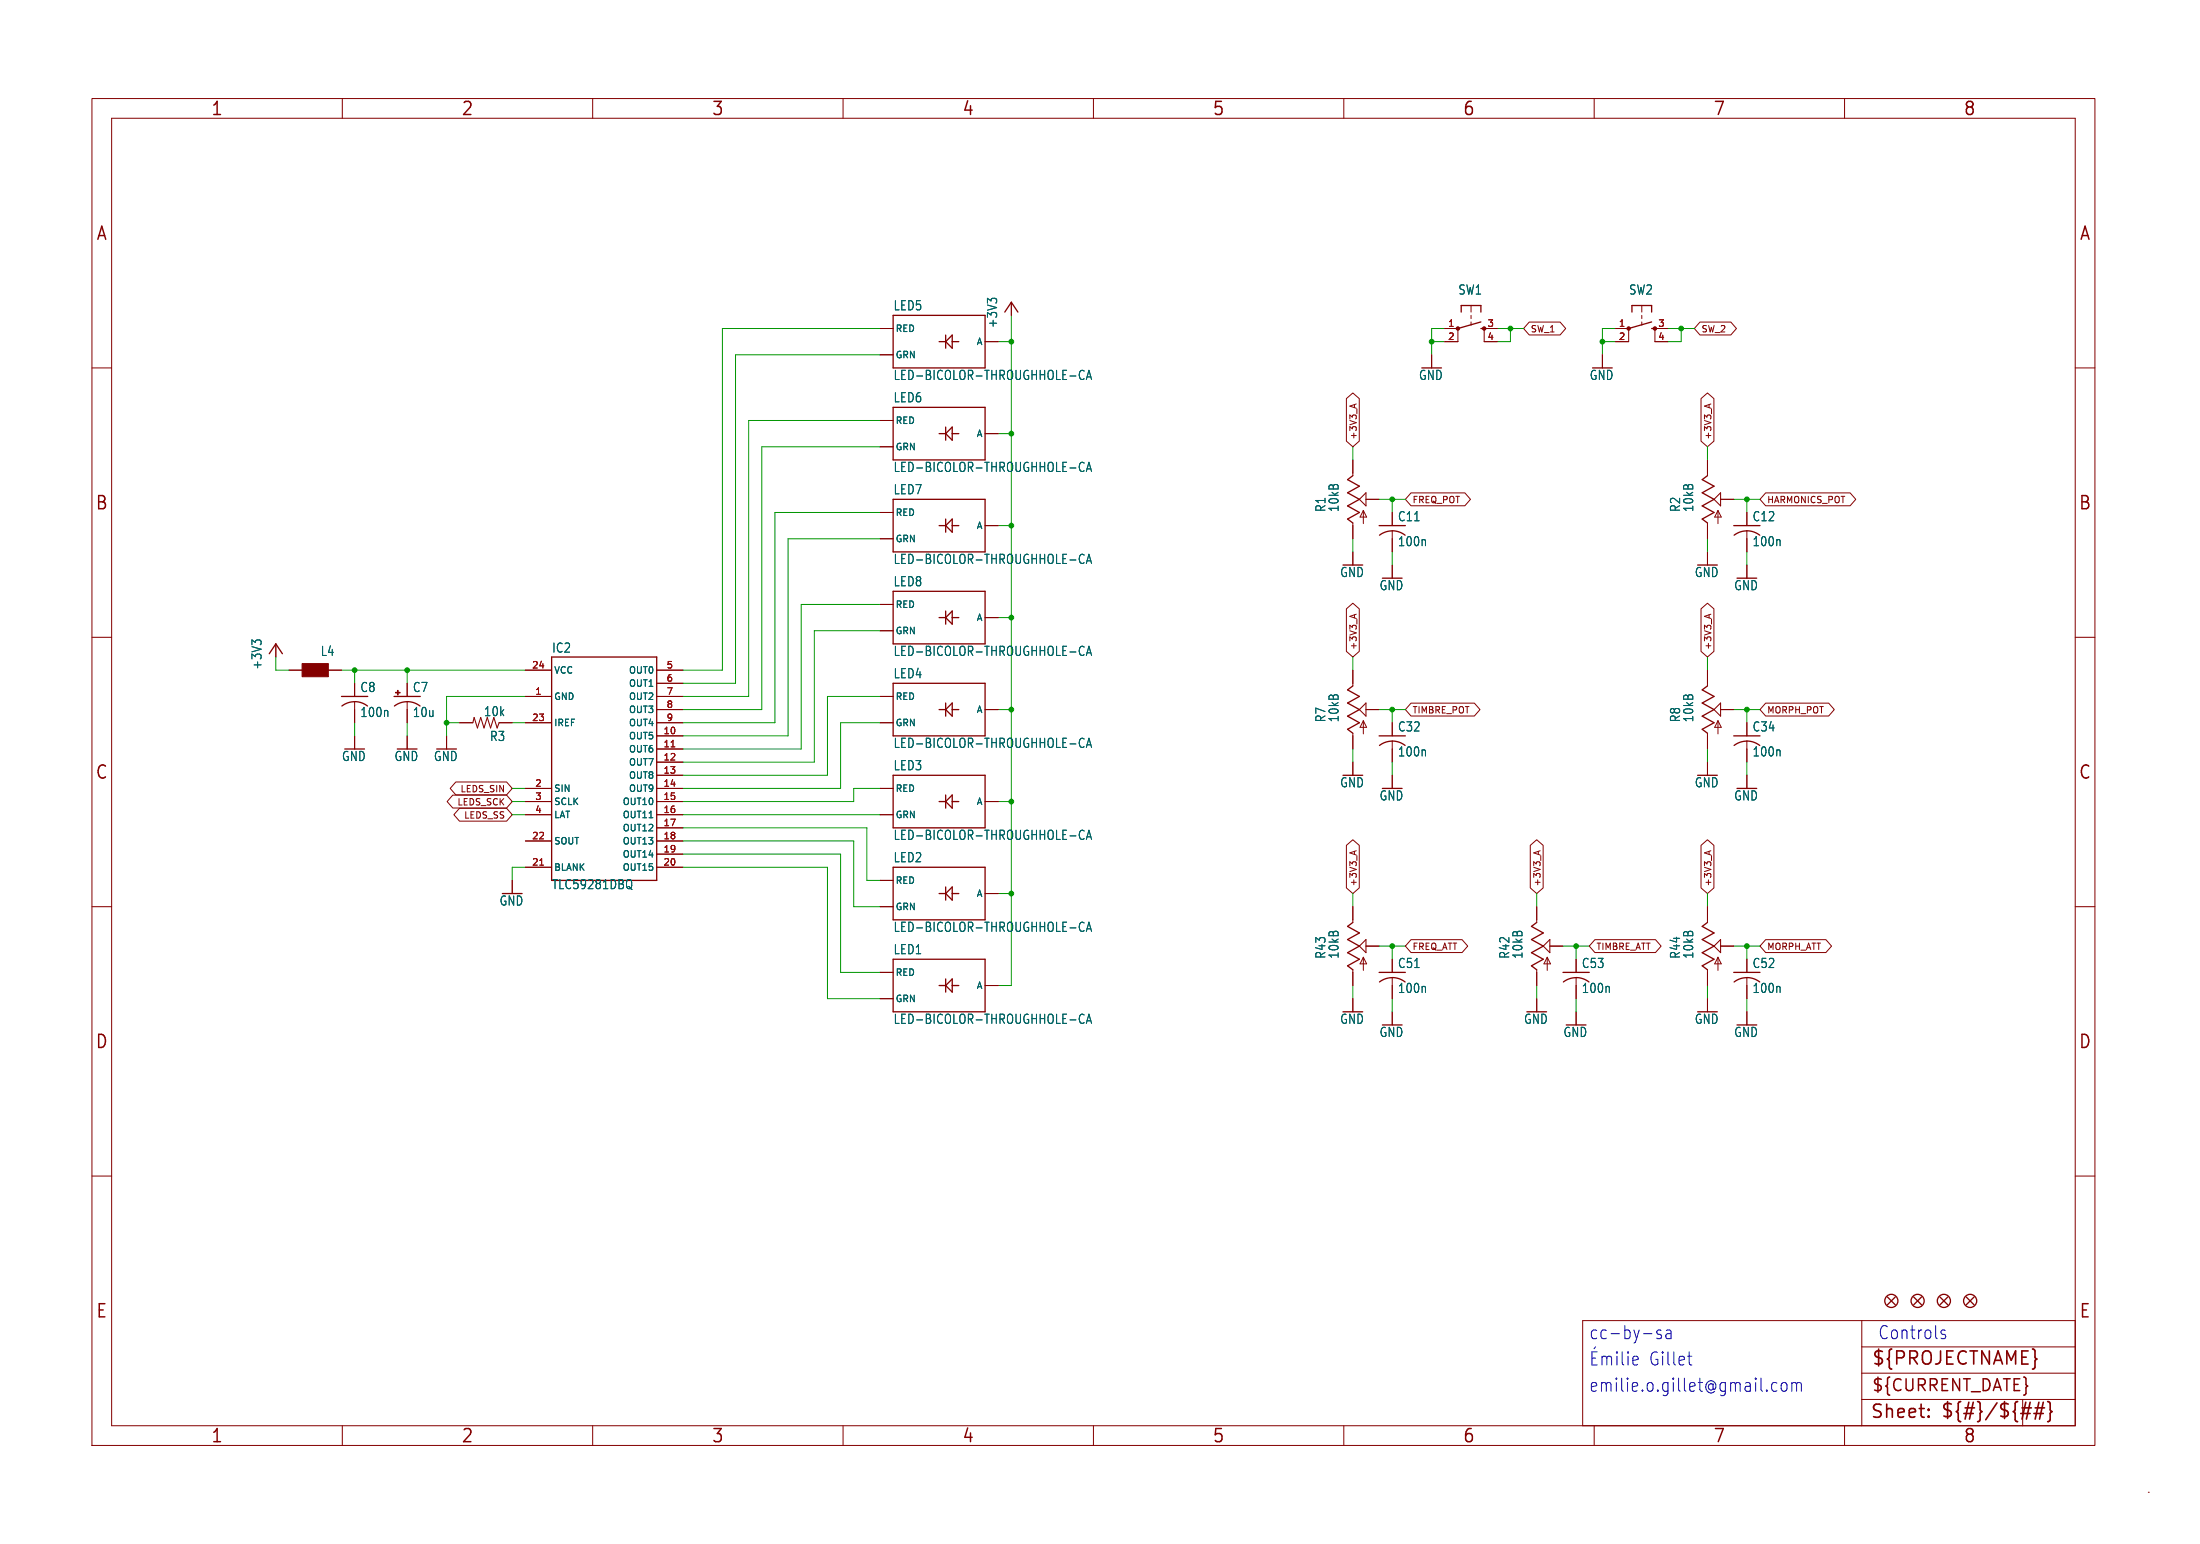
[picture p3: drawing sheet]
<svg xmlns="http://www.w3.org/2000/svg" width="425mm" height="298mm" viewBox="0 0 425 298" stroke-linecap="round" stroke-linejoin="round" font-family="sans-serif">
<g fill="none" stroke="#840000" stroke-width=".19">
<path d="M17.8 19.1h387.3v260.3h-387.3zM66.2 19.1v3.8M114.6 19.1v3.8M163 19.1v3.8M211.5 19.1v3.8M259.9 19.1v3.8M308.3 19.1v3.8M356.7 19.1v3.8M21.6 22.9h379.7v252.7h-379.7zM195.6 58.4v2.6M284.5 59.1v1.2M317.5 59.1v1.2"/>
<path d="M17.8 71.1h3.8M170.2 63.5h2.5M170.2 68.6h2.5M190.5 66h2.5M260.4 77l1.2-1 1.3 1v8.3l-1.3 1.1-1.2-1.1zM262.3 78.1l-1.3 .4M276.9 68.6v2.5M279.4 63.5h2.5v2.5h-2.5M284.5 61v.6M284.5 62.2v.7M289.6 63.5h-2.6v2.5h2.6M295.7 62.3h6l1.1 1.2-1.1 1.2h-6l-1.1-1.2z"/>
<path d="M309.9 68.6v2.5M312.4 63.5h2.6v2.5h-2.6M317.5 61v.6M317.5 62.2v.7M322.6 63.5h-2.6v2.5h2.6M328.7 62.3h6l1.1 1.2-1.1 1.2h-6l-1-1.2zM329 77l1.2-1 1.2 1v8.3l-1.2 1.1-1.2-1.1zM330.9 78.1l-1.3 .4M401.3 71.1h3.8M170.2 99.1h2.5M170.2 86.4h2.5M170.2 81.3h2.5"/>
<path d="M190.5 83.8h2.5M261.6 88.9v3M263.7 98.7l.6 1.2h-1.3zM263.7 98.7v2.5M264.2 96.5h2.5M269.2 99.1v2.5M272.9 95.3h10.4l1.1 1.2-1.1 1.3h-10.4l-1.1-1.3zM330.2 88.9v3M332.2 98.7v2.5M332.2 98.7l.7 1.2h-1.3zM332.7 96.5h2.6M337.8 99.1v2.5"/>
<path d="M341.4 95.3h16.4l1.1 1.2-1.1 1.3h-16.4l-1-1.3zM170.2 116.8h2.5M170.2 104.1h2.5M190.5 119.4h2.5M190.5 101.6h2.5M260.4 117.7l1.2-1.1 1.3 1.1v8.2l-1.3 1.1-1.2-1.1zM261.6 101.1v3M261.6 106.7v2.5M262.3 118.7l-1.3 .4M269.2 102.6v4.1M269.2 109.2v2.6M329 117.7l1.2-1.1 1.2 1.1v8.2l-1.2 1.1-1.2-1.1z"/>
<path d="M330.2 101.1v3M330.2 106.7v2.5M330.9 118.7l-1.3 .4M337.8 102.6v4.1M337.8 109.2v2.6M17.8 123.2h3.8M53.3 124.5v2.5M55.9 129.5h2.5M63.5 129.5h2.5M68.6 132.1v2.5M68.6 135.6v4.1M78.7 132.1v2.5"/>
<path d="M78.7 135.6v4.1M88.9 139.7h2.5M96.5 139.7h2.6M101.6 139.7h5.1M101.6 134.6h5.1M101.6 129.5h5.1M127 137.2h5.1M127 139.7h5.1M127 134.6h5.1M127 129.5h5.1M127 132.1h5.1M170.2 139.7h2.5"/>
<path d="M170.2 134.6h2.5M170.2 121.9h2.5M190.5 137.2h2.5M261.6 129.5v3.1M263.7 139.3l.6 1.3h-1.3zM263.7 139.3v2.6M264.2 137.2h2.5M269.2 139.7v2.5M272.9 135.9h12.2l1.1 1.3-1.1 1.2h-12.2l-1.1-1.2zM330.2 129.5v3.1M332.2 139.3v2.6M332.2 139.3l.7 1.3h-1.3z"/>
<path d="M332.7 137.2h2.6M337.8 139.7v2.5M341.4 135.9h12.2l1.1 1.3-1.1 1.2h-12.2l-1-1.2zM401.3 123.2h3.8M68.6 142.2v2.6M78.7 142.2v2.6M86.4 142.2v2.6M87.6 153.7h10.4l1.1 1.2-1.1 1.3h-10.4l-1.1-1.3zM88.1 151.2h9.9l1.1 1.2-1.1 1.2h-9.9l-1-1.2zM88.9 156.2h9.1l1.1 1.3-1.1 1.2h-9.1l-1.1-1.2zM101.6 152.4h5.1M101.6 154.9h5.1"/>
<path d="M101.6 157.5h5.1M127 142.2h5.1M127 144.8h5.1M127 147.3h5.1M127 149.9h5.1M127 152.4h5.1M127 154.9h5.1M127 157.5h5.1M170.2 152.4h2.5M170.2 157.5h2.5M190.5 154.9h2.5M261.6 141.7v3.1"/>
<path d="M261.6 147.3v2.6M269.2 143.3v4M269.2 149.9v2.5M330.2 141.7v3.1M330.2 147.3v2.6M337.8 143.3v4M337.8 149.9v2.5M17.8 175.3h3.8M99.1 170.2v2.5M101.6 162.6h5.1M101.6 167.6h5.1M127 160h5.1"/>
<path d="M127 162.6h5.1M127 165.1h5.1M127 167.6h5.1M170.2 175.3h2.5M170.2 170.2h2.5M190.5 172.7h2.5M260.4 163.4l1.2-1.1 1.3 1.1v8.2l-1.3 1.1-1.2-1.1zM261.6 175.3v3M262.3 164.4l-1.3 .5M295.9 163.4l1.3-1.1 1.2 1.1v8.2l-1.2 1.1-1.3-1.1zM297.2 175.3v3M297.8 164.4l-1.2 .5"/>
<path d="M329 163.4l1.2-1.1 1.2 1.1v8.2l-1.2 1.1-1.2-1.1zM330.2 175.3v3M330.9 164.4l-1.3 .5M401.3 175.3h3.8M170.2 193h2.5M170.2 188h2.5M190.5 190.5h2.5M261.6 187.5v3M261.6 193v2.6M263.7 185l.6 1.3h-1.3zM263.7 185v2.6M264.2 182.9h2.5"/>
<path d="M269.2 185.4v2.6M269.2 189v4M269.2 195.6v2.5M272.9 181.6h9.9l1 1.3-1 1.2h-9.9l-1.1-1.2zM297.2 187.5v3M297.2 193v2.6M299.2 185l.6 1.3h-1.2zM299.2 185v2.6M299.7 182.9h2.6M304.8 185.4v2.6M304.8 189v4M304.8 195.6v2.5"/>
<path d="M308.4 181.6h11.7l1.1 1.3-1.1 1.2h-11.7l-1.1-1.2zM330.2 187.5v3M330.2 193v2.6M332.2 185l.7 1.3h-1.3zM332.2 185v2.6M332.7 182.9h2.6M337.8 185.4v2.6M337.8 189v4M337.8 195.6v2.5M341.4 181.6h11.7l1.1 1.3-1.1 1.2h-11.7l-1-1.2zM17.8 227.3h3.8M401.3 227.3h3.8"/>
<path d="M360 255.3v20.3M401.3 255.3h-95.2v20.3M66.2 275.6v3.8M114.6 275.6v3.8M163 275.6v3.8M211.5 275.6v3.8M259.9 275.6v3.8M308.3 275.6v3.8M356.7 275.6v3.8M360 265.4h41.3M360 260.4h41.3M360 270.5h41.3"/>
<path d="M415.5 288.4h.1"/>
</g>
<g fill="none" stroke="#840000" stroke-width=".25">
<path d="M172.7 61h17.8v10.1h-17.8zM172.7 78.7h17.8v10.2h-17.8zM181.6 66h1.3M182.9 64.8v2.5M182.9 66l1.2-1.2v2.5zM184.1 66h1.3M194.3 60.3l1.3-1.9 1.2 1.9M282.6 60.3v-1.2h3.8v1.2M286.4 63.5h.6M286.4 62.2l-4.5 1.3M315.6 60.3v-1.2h3.8v1.2M319.4 62.2l-4.4 1.3"/>
<path d="M319.4 63.5h.6M172.7 96.5h17.8v10.2h-17.8zM181.6 83.8h1.3M182.9 82.6v2.5M182.9 83.8l1.2-1.2v2.5zM184.1 83.8h1.3M261.6 91.9l-1 .8 2.3 1.3-2.3 1.3 2.3 1.2-2.3 1.3 2.3 1.3-2.3 1.2 1 .8M330.2 91.9l-1 .8 2.3 1.3-2.3 1.3 2.3 1.2-2.3 1.3 2.3 1.3-2.3 1.2 1 .8M172.7 114.3h17.8v10.2h-17.8zM181.6 101.6h1.3M181.6 119.4h1.3M182.9 100.3v2.6"/>
<path d="M182.9 118.1v2.6M182.9 101.6l1.2-1.3v2.6zM182.9 119.4l1.2-1.3v2.6zM184.1 101.6h1.3M184.1 119.4h1.3M266.7 101.6h5.1M269.2 102.6a4.1 4.1 0 0 0-2.4 .9M269.2 102.6a4 4 0 0 1 2.5 .9M335.3 101.6h5.1M337.8 102.6a4.1 4.1 0 0 0-2.4 .9M337.8 102.6a4 4 0 0 1 2.5 .9M52.1 126.4l1.2-1.9 1.3 1.9"/>
<path d="M66 134.6h5.1M66.1 136.5a4.1 4.1 0 0 1 5 0M76.2 134.6h5.1M76.3 136.5a4.1 4.1 0 0 1 4.9 0M106.7 127h20.3v43.2h-20.3zM172.7 132.1h17.8v10.1h-17.8zM181.6 137.2h1.3M182.9 135.9v2.5M182.9 137.2l1.2-1.3v2.5zM184.1 137.2h1.3M261.6 132.6l-1 .8 2.3 1.2-2.3 1.3 2.3 1.3-2.3 1.2 2.3 1.3-2.3 1.3 1 .7M330.2 132.6l-1 .8 2.3 1.2-2.3 1.3 2.3 1.3-2.3 1.2 2.3 1.3-2.3 1.3 1 .7"/>
<path d="M172.7 149.9h17.8v10.1h-17.8zM181.6 154.9h1.3M182.9 153.7v2.5M182.9 154.9l1.2-1.2v2.5zM184.1 154.9h1.3M266.7 142.2h5.1M266.8 144.1a4.1 4.1 0 0 1 4.9 0M335.3 142.2h5.1M335.4 144.1a4.1 4.1 0 0 1 4.9 0M172.7 167.6h17.8v10.2h-17.8zM181.6 172.7h1.3M182.9 171.5v2.5"/>
<path d="M182.9 172.7l1.2-1.2v2.5zM184.1 172.7h1.3M261.6 178.3l-1 .8 2.3 1.2-2.3 1.3 2.3 1.3-2.3 1.3 2.3 1.2-2.3 1.3 1 .8M297.2 178.3l-1 .8 2.2 1.2-2.2 1.3 2.2 1.3-2.2 1.3 2.2 1.2-2.2 1.3 1 .8M330.2 178.3l-1 .8 2.3 1.2-2.3 1.3 2.3 1.3-2.3 1.3 2.3 1.2-2.3 1.3 1 .8M172.7 185.4h17.8v10.2h-17.8zM181.6 190.5h1.3M182.9 189.2v2.6M182.9 190.5l1.2-1.3v2.6zM184.1 190.5h1.3M266.7 188h5.1M269.2 189a4.1 4.1 0 0 0-2.4 .8"/>
<path d="M269.2 189a4 4 0 0 1 2.5 .8M302.3 188h5M304.8 189a4.1 4.1 0 0 0-2.5 .8M304.8 189a4 4 0 0 1 2.5 .8M335.3 188h5.1M337.8 189a4.1 4.1 0 0 0-2.4 .8M337.8 189a4 4 0 0 1 2.5 .8M365 250.7l1.5 1.5M366.5 250.7l-1.5 1.5M370.1 250.7l1.5 1.5M371.6 250.7l-1.5 1.5M375.2 250.7l1.5 1.5"/>
<path d="M376.7 250.7l-1.5 1.5M380.2 250.7l1.6 1.5M381.8 250.7l-1.6 1.5"/>
<circle cx="365.8" cy="251.5" r="1.27"/>
<circle cx="370.8" cy="251.5" r="1.27"/>
<circle cx="375.9" cy="251.5" r="1.27"/>
<circle cx="381" cy="251.5" r="1.27"/>
</g>
<path d="M262.9 96.5l1.3-1.2v2.5zM332.7 95.3v2.5l-1.2-1.3zM91.4 139.7l.3-1 .6 2 .7-2 .6 2 .6-2 .7 2 .6-2 .6 2 .4-1M262.9 137.2l1.3-1.3v2.5zM332.7 135.9v2.5l-1.2-1.2zM262.9 182.9l1.3-1.3v2.6zM298.4 182.9l1.3-1.3v2.6zM331.5 182.9l1.2-1.3v2.6z" fill="none" stroke="#840000" stroke-width=".2"/>
<g fill="#840000" stroke="#840000" stroke-width=".19">
<path d="M58.4 128.3h5.1v2.5h-5.1z"/>
<path d="M76.5 133.8h.9v.2h-.9z"/>
<path d="M76.9 133.4h.1v.9h-.1z"/>
<circle cx="315" cy="63.5" r=".33"/>
<circle cx="320" cy="63.5" r=".33"/>
<circle cx="281.9" cy="63.5" r=".33"/>
<circle cx="287" cy="63.5" r=".33"/>
</g>
<g fill="none" stroke="#006464" stroke-width=".19">
<path d="M191.6 58.2l-.6-.5v.9M191.8 57.7h.8M209.7 71.7h-.1a.51 .51 0 0 0-.8 .3l-.1 .6a.68 .68 0 0 0 .7 .8l.3-.2M210.1 73.4l.5-1.8 .5 1.8M210.2 72.8h.7M209.7 89.5l-.1-.1a.51 .51 0 0 0-.8 .4l-.1 .6a.68 .68 0 0 0 .7 .7l.3-.1M210.1 91.1l.5-1.7 .5 1.7M210.2 90.6h.7M209.7 107.3l-.1-.1a.51 .51 0 0 0-.8 .4l-.1 .6a.68 .68 0 0 0 .7 .7l.3-.2M210.1 108.9l.5-1.8 .5 1.8M210.2 108.4h.7M49.4 124.2l-.7-.5v.9"/>
<path d="M49.6 123.8h.7M209.7 125.1l-.1-.1a.51 .51 0 0 0-.8 .3l-.1 .6a.68 .68 0 0 0 .7 .8l.3-.2M210.1 126.7l.5-1.8 .5 1.8M210.2 126.2h.7M209.7 142.9l-.1-.1a.51 .51 0 0 0-.8 .3l-.1 .6a.68 .68 0 0 0 .7 .8l.3-.2M210.1 144.5l.5-1.8 .5 1.8M210.2 144h.7M121.7 171.4l.5 .6M121.8 170l.1 .1a1.26 1.26 0 0 1-.1 1.7M209.7 160.6h-.1a.51 .51 0 0 0-.8 .3l-.1 .6a.68 .68 0 0 0 .7 .8l.3-.2M209.7 178.4l-.1-.1a.51 .51 0 0 0-.8 .4l-.1 .6a.68 .68 0 0 0 .7 .7l.3-.1M210.1 162.3l.5-1.8 .5 1.8"/>
<path d="M210.2 179.5h.7M210.2 161.7h.7M209.7 196.2l-.1-.1a.51 .51 0 0 0-.8 .4l-.1 .6a.68 .68 0 0 0 .7 .7l.3-.2M210.1 180l.5-1.7 .5 1.7M210.1 197.8l.5-1.8 .5 1.8M210.2 197.3h.7"/>
</g>
<path d="M129.8 144.4h.7M104.4 167.2h.7" fill="none" stroke="#a90000" stroke-width=".19"/>
<g fill="none" stroke="#840000" stroke-width=".32">
<path d="M373 273.7l.1 .1-.1 .2M373 273.7l-.2 .1 .2 .2M373 272.4v.2M373 273.7v.3M373 272.4l.1 .1-.1 .1M373 272.4l-.2 .1 .2 .1M390.8 273.2h1.8M391 272.1h1.8M392.6 271l-.7 3.3M393.3 273.2h1.8M393.6 272.1h1.8M394.3 271l-.7 3.3"/>
<path d="M395.1 271l-.7 3.3M396 270.9l.4 .1 .1 .3v1.2l.3 .4-.3 .3v1.2l-.1 .3-.4 .1"/>
</g>
<g fill="none" stroke="#0000c2" stroke-width=".19">
<path d="M321.2 257.2l-.5-.1a.44 .44 0 0 0-.3 .4 .44 .44 0 0 0 .3 .4h.3a.44 .44 0 0 1 .3 .4 .44 .44 0 0 1-.3 .5l-.6-.2M322.2 257.2l.3-.1 .6 .1 .1 1.6M323.2 257.7l-.7 .1a.52 .52 0 0 0-.4 .5 .52 .52 0 0 0 .4 .5l.7-.2M375.5 257.8l.5 .1a.44 .44 0 0 1 .3 .4 .44 .44 0 0 1-.3 .5l-.6-.2M375.5 257.2l.2-.1 .5 .1M307.9 262.5h.7M308.9 261.3h-1v2.5h1M309.8 262.2v1.6M309.8 262.4a.53 .53 0 0 1 .8-.1l.1 .2M310.7 262.5l.3-.3 .6 .1 .1 1.5M310.7 262.5v1.3M312.7 261.3v.3"/>
<path d="M312.7 262.2v1.6M312.7 261.3l-.1 .1 .1 .2M312.7 261.3l.1 .1-.1 .2M313.7 261.3v2.2l.3 .3M314.8 261.3v.3M314.8 262.2v1.6M314.8 261.3l-.1 .1 .1 .2M314.8 261.3l.1 .1-.1 .2M315.8 263l1-.2-.1-.5-.6-.1-.3 .3 .1 1.2 .2 .1 .6-.1M326.4 262.2h.8M326.8 263.7l.4 .1M343.6 267.4l-.6-.2-.4 .5v.7l.2 .4 .2 .1 .6-.1"/>
<path d="M344.7 267.4a.56 .56 0 0 1 .9 .3v.7a.57 .57 0 0 1-.6 .6 .57 .57 0 0 1-.5-.6v-.7zM346.5 267.5a.53 .53 0 0 1 .8-.1l.1 .2M346.5 267.2v1.7M347.4 267.6l.3-.4 .6 .2 .1 1.5M347.4 267.6v1.3"/>
</g>
<g fill="none" stroke="#009600" stroke-width=".19">
<path d="M170.2 68.6h-28v63.5h-10.1M170.2 63.5h-30.5v66h-7.6M193 66h2.6M195.6 61v129.5h-2.6M276.9 66h2.5M279.4 63.5h-2.5v5.1M289.6 63.5h5M292.1 63.5v2.5h-2.5M309.9 66h2.5M312.4 63.5h-2.5v5.1M322.6 63.5h5.1M325.1 63.5v2.5h-2.5"/>
<path d="M170.2 81.3h-25.4v53.3h-12.7M170.2 99.1h-20.3v40.6h-17.8M170.2 86.4h-22.9v50.8h-15.2M193 83.8h2.6M261.6 86.4v2.5M266.7 96.5h5.1M269.2 96.5v2.6M330.2 86.4v2.5M335.3 96.5h5.1M337.8 96.5v2.6M170.2 104.1h-17.8v38.1h-20.3M170.2 116.8h-15.3v28h-22.8"/>
<path d="M193 101.6h2.6M193 119.4h2.6M261.6 104.1v2.6M269.2 106.7v2.5M330.2 104.1v2.6M337.8 106.7v2.5M53.3 127v2.5h2.6M66 129.5h35.6M68.6 129.5v2.6M68.6 139.7v2.5M78.7 129.5v2.6M78.7 139.7v2.5"/>
<path d="M86.4 139.7h2.5M99.1 139.7h2.5M101.6 134.6h-15.2v7.6M170.2 134.6h-10.2v15.3h-27.9M170.2 139.7h-7.6v12.7h-30.5M170.2 121.9h-12.7v25.4h-25.4M193 137.2h2.6M261.6 127v2.5M266.7 137.2h5.1M269.2 137.2v2.5M330.2 127v2.5M335.3 137.2h5.1"/>
<path d="M337.8 137.2v2.5M99.1 157.5h2.5M99.1 152.4h2.5M99.1 154.9h2.5M132.1 157.5h38.1M170.2 152.4h-5.1v2.5h-33M193 154.9h2.6M261.6 144.8v2.5M269.2 147.3v2.6M330.2 144.8v2.5M337.8 147.3v2.6M101.6 167.6h-2.5v2.6"/>
<path d="M132.1 167.6h27.9v25.4h10.2M132.1 162.6h33v12.7h5.1M132.1 165.1h30.5v22.9h7.6M132.1 160h35.5v10.2h2.6M193 172.7h2.6M261.6 172.7v2.6M297.2 172.7v2.6M330.2 172.7v2.6M261.6 190.5v2.5M266.7 182.9h5.1M269.2 182.9v2.5M269.2 193v2.6"/>
<path d="M297.2 190.5v2.5M302.3 182.9h5M304.8 182.9v2.5M304.8 193v2.6M330.2 190.5v2.5M335.3 182.9h5.1M337.8 182.9v2.5M337.8 193v2.6"/>
</g>
<g fill="#009600" stroke="#009600" stroke-width=".19">
<circle cx="304.8" cy="182.9" r=".46"/>
<circle cx="269.2" cy="137.2" r=".46"/>
<circle cx="269.2" cy="96.5" r=".46"/>
<circle cx="269.2" cy="182.9" r=".46"/>
<circle cx="276.9" cy="66" r=".46"/>
<circle cx="292.1" cy="63.5" r=".46"/>
<circle cx="309.9" cy="66" r=".46"/>
<circle cx="325.1" cy="63.5" r=".46"/>
<circle cx="337.8" cy="96.5" r=".46"/>
<circle cx="337.8" cy="137.2" r=".46"/>
<circle cx="337.8" cy="182.9" r=".46"/>
<circle cx="195.6" cy="172.7" r=".46"/>
<circle cx="195.6" cy="154.9" r=".46"/>
<circle cx="68.6" cy="129.5" r=".46"/>
<circle cx="78.7" cy="129.5" r=".46"/>
<circle cx="86.4" cy="139.7" r=".46"/>
<circle cx="195.6" cy="83.8" r=".46"/>
<circle cx="195.6" cy="66" r=".46"/>
<circle cx="195.6" cy="137.2" r=".46"/>
<circle cx="195.6" cy="101.6" r=".46"/>
<circle cx="195.6" cy="119.4" r=".46"/>
</g>
<g font-size="3.5" fill="#840000">
<text x="40.8" y="22.6">1</text>
<text x="89.2" y="22.6">2</text>
<text x="137.6" y="22.6">3</text>
<text x="186" y="22.6">4</text>
<text x="234.4" y="22.6">5</text>
<text x="282.9" y="22.6">6</text>
<text x="331.3" y="22.6">7</text>
<text x="379.7" y="22.6">8</text>
<text x="18.6" y="46.7">A</text>
<text x="402.1" y="46.7">A</text>
<text x="18.4" y="98.8">B</text>
<text x="402" y="98.8">B</text>
<text x="18.4" y="150.9">C</text>
<text x="402" y="150.9">C</text>
<text x="18.4" y="202.9">D</text>
<text x="402" y="202.9">D</text>
<text x="18.5" y="255">E</text>
<text x="402.1" y="255">E</text>
<text x="361.9" y="264.2">${PROJECTNAME}</text>
<text x="361.7" y="274.4">Sheet:</text>
<text x="375.3" y="274.3">${#}/${##}</text>
<text x="40.8" y="279.1">1</text>
<text x="89.2" y="279.1">2</text>
<text x="137.6" y="279.1">3</text>
<text x="186" y="279.1">4</text>
<text x="234.4" y="279.1">5</text>
<text x="282.9" y="279.1">6</text>
<text x="331.3" y="279.1">7</text>
<text x="379.7" y="279.1">8</text>
</g>
<g font-size="3.5" fill="#0000c2">
<text x="307.3" y="259.1">cc-by-sa</text>
<text x="363.2" y="259.1">Controls</text>
<text x="307.3" y="269.2">emilie.o.gillet@gmail.com</text>
<text x="318.8" y="264.2">Gillet</text>
</g>
<text font-size="3.2" fill="#840000" x="361.9" y="269.2">${CURRENT_DATE}</text>
<g font-size="2.5" fill="#006464">
<text x="282" y="57.1">SW1</text>
<text x="315" y="57.1">SW2</text>
<text x="172.8" y="60.2">LED5</text>
<text x="193" y="63.5" transform="rotate(-90 193 63.5)">+3V3</text>
<text x="172.8" y="77.9">LED6</text>
<text x="172.8" y="73.6">LED-BICOLOR-THROUGHHOLE-CA</text>
<text x="274.4" y="73.6">GND</text>
<text x="307.4" y="73.6">GND</text>
<text x="172.8" y="95.7">LED7</text>
<text x="172.8" y="91.4">LED-BICOLOR-THROUGHHOLE-CA</text>
<text x="256.5" y="99" transform="rotate(-90 256.5 99)">R1</text>
<text x="259" y="99" transform="rotate(-90 259 99)">10kB</text>
<text x="270.3" y="100.9">C11</text>
<text x="325.1" y="99" transform="rotate(-90 325.1 99)">R2</text>
<text x="327.6" y="99" transform="rotate(-90 327.6 99)">10kB</text>
<text x="338.9" y="100.9">C12</text>
<text x="270.3" y="105.7">100n</text>
<text x="338.9" y="105.7">100n</text>
<text x="172.8" y="113.5">LED8</text>
<text x="172.8" y="109.2">LED-BICOLOR-THROUGHHOLE-CA</text>
<text x="259.1" y="111.7">GND</text>
<text x="327.7" y="111.7">GND</text>
<text x="266.7" y="114.3">GND</text>
<text x="335.3" y="114.3">GND</text>
<text x="50.8" y="129.5" transform="rotate(-90 50.8 129.5)">+3V3</text>
<text x="62" y="127">L4</text>
<text x="106.7" y="126.3">IC2</text>
<text x="172.8" y="131.3">LED4</text>
<text x="172.8" y="127">LED-BICOLOR-THROUGHHOLE-CA</text>
<text x="69.6" y="133.9">C8</text>
<text x="79.8" y="133.9">C7</text>
<text x="69.6" y="138.8">100n</text>
<text x="79.8" y="138.8">10u</text>
<text x="93.6" y="138.6">10k</text>
<text x="94.7" y="143.4">R3</text>
<text x="256.5" y="139.7" transform="rotate(-90 256.5 139.7)">R7</text>
<text x="259" y="139.7" transform="rotate(-90 259 139.7)">10kB</text>
<text x="270.3" y="141.6">C32</text>
<text x="325.1" y="139.7" transform="rotate(-90 325.1 139.7)">R8</text>
<text x="327.6" y="139.7" transform="rotate(-90 327.6 139.7)">10kB</text>
<text x="338.9" y="141.6">C34</text>
<text x="66.1" y="147.3">GND</text>
<text x="76.2" y="147.3">GND</text>
<text x="83.9" y="147.3">GND</text>
<text x="172.8" y="144.7">LED-BICOLOR-THROUGHHOLE-CA</text>
<text x="172.8" y="149.1">LED3</text>
<text x="270.3" y="146.4">100n</text>
<text x="338.9" y="146.4">100n</text>
<text x="259.1" y="152.4">GND</text>
<text x="266.7" y="154.9">GND</text>
<text x="327.7" y="152.4">GND</text>
<text x="335.3" y="154.9">GND</text>
<text x="172.8" y="166.8">LED2</text>
<text x="172.8" y="162.5">LED-BICOLOR-THROUGHHOLE-CA</text>
<text x="106.7" y="172">TLC59281DBQ</text>
<text x="96.6" y="175.2">GND</text>
<text x="172.8" y="180.3">LED-BICOLOR-THROUGHHOLE-CA</text>
<text x="172.8" y="184.6">LED1</text>
<text x="256.5" y="185.4" transform="rotate(-90 256.5 185.4)">R43</text>
<text x="259" y="185.4" transform="rotate(-90 259 185.4)">10kB</text>
<text x="292.1" y="185.4" transform="rotate(-90 292.1 185.4)">R42</text>
<text x="294.6" y="185.4" transform="rotate(-90 294.6 185.4)">10kB</text>
<text x="325.1" y="185.4" transform="rotate(-90 325.1 185.4)">R44</text>
<text x="327.6" y="185.4" transform="rotate(-90 327.6 185.4)">10kB</text>
<text x="270.3" y="187.3">C51</text>
<text x="305.9" y="187.3">C53</text>
<text x="338.9" y="187.3">C52</text>
<text x="270.3" y="192.1">100n</text>
<text x="305.9" y="192.1">100n</text>
<text x="338.9" y="192.1">100n</text>
<text x="172.8" y="198.1">LED-BICOLOR-THROUGHHOLE-CA</text>
<text x="259.1" y="198.1">GND</text>
<text x="266.7" y="200.6">GND</text>
<text x="294.7" y="198.1">GND</text>
<text x="302.3" y="200.6">GND</text>
<text x="327.7" y="198.1">GND</text>
<text x="335.3" y="200.6">GND</text>
</g>
<g font-size="1.8" fill="#006464">
<text x="173.2" y="64.3">RED</text>
<text x="173.2" y="69.4">GRN</text>
<text x="188.8" y="66.9">A</text>
<text x="173.2" y="82.1">RED</text>
<text x="173.2" y="87.2">GRN</text>
<text x="188.8" y="84.6">A</text>
<text x="173.2" y="99.9">RED</text>
<text x="173.2" y="105">GRN</text>
<text x="188.8" y="102.4">A</text>
<text x="173.2" y="117.7">RED</text>
<text x="173.2" y="122.7">GRN</text>
<text x="188.8" y="120.2">A</text>
<text x="107.2" y="130.4">VCC</text>
<text x="121.5" y="130.4">OUT0</text>
<text x="107.2" y="135.4">GND</text>
<text x="121.5" y="132.9">OUT1</text>
<text x="121.5" y="135.4">OUT2</text>
<text x="121.5" y="138">OUT3</text>
<text x="173.2" y="135.4">RED</text>
<text x="188.8" y="138">A</text>
<text x="107.2" y="140.5">IREF</text>
<text x="121.5" y="143.1">OUT5</text>
<text x="121.5" y="140.5">OUT4</text>
<text x="173.2" y="140.5">GRN</text>
<text x="121.5" y="145.6">OUT6</text>
<text x="121.5" y="148.1">OUT7</text>
<text x="107.2" y="153.2">SIN</text>
<text x="107.2" y="155.8">SCLK</text>
<text x="120.3" y="155.8">OUT10</text>
<text x="121.5" y="150.7">OUT8</text>
<text x="121.5" y="153.2">OUT9</text>
<text x="173.2" y="153.2">RED</text>
<text x="188.8" y="155.8">A</text>
<text x="107.2" y="158.3">LAT</text>
<text x="120.3" y="158.3">OUT11</text>
<text x="120.3" y="160.8">OUT12</text>
<text x="173.2" y="158.3">GRN</text>
<text x="107.2" y="163.4">SOUT</text>
<text x="120.3" y="163.4">OUT13</text>
<text x="120.3" y="165.9">OUT14</text>
<text x="107.2" y="168.5">BLANK</text>
<text x="120.3" y="168.5">OUT15</text>
<text x="173.2" y="171">RED</text>
<text x="188.8" y="173.5">A</text>
<text x="173.2" y="176.1">GRN</text>
<text x="173.2" y="188.8">RED</text>
<text x="188.8" y="191.3">A</text>
<text x="173.2" y="193.9">GRN</text>
</g>
<g font-size="1.8" fill="#a90000">
<text x="280" y="63.2">1</text>
<text x="280" y="65.8">2</text>
<text x="287.6" y="63.2">3</text>
<text x="287.6" y="65.8">4</text>
<text x="313" y="63.2">1</text>
<text x="313" y="65.8">2</text>
<text x="320.6" y="63.2">3</text>
<text x="320.6" y="65.8">4</text>
<text x="102.9" y="129.3">24</text>
<text x="128.9" y="129.3">5</text>
<text x="128.9" y="131.8">6</text>
<text x="103.5" y="134.4">1</text>
<text x="128.9" y="134.4">7</text>
<text x="128.9" y="136.9">8</text>
<text x="102.9" y="139.4">23</text>
<text x="128.3" y="142">10</text>
<text x="128.9" y="139.4">9</text>
<text x="128.3" y="144.5">11</text>
<text x="128.3" y="147.1">12</text>
<text x="128.3" y="149.6">13</text>
<text x="103.5" y="152.1">2</text>
<text x="103.5" y="154.7">3</text>
<text x="128.3" y="152.1">14</text>
<text x="128.3" y="154.7">15</text>
<text x="103.5" y="157.2">4</text>
<text x="128.3" y="157.2">16</text>
<text x="128.3" y="159.8">17</text>
<text x="102.9" y="167.4">21</text>
<text x="102.9" y="162.3">22</text>
<text x="128.3" y="162.3">18</text>
<text x="128.3" y="164.8">19</text>
<text x="128.3" y="167.4">20</text>
</g>
<g font-size="1.7" fill="#840000">
<text x="296" y="64.4">SW_1</text>
<text x="329.1" y="64.4">SW_2</text>
<text x="262.5" y="85" transform="rotate(-90 262.5 85)">+3V3_A</text>
<text x="331.1" y="85" transform="rotate(-90 331.1 85)">+3V3_A</text>
<text x="273.2" y="97.4">FREQ_POT</text>
<text x="341.8" y="97.4">HARMONICS_POT</text>
<text x="262.5" y="125.6" transform="rotate(-90 262.5 125.6)">+3V3_A</text>
<text x="331.1" y="125.6" transform="rotate(-90 331.1 125.6)">+3V3_A</text>
<text x="273.2" y="138.1">TIMBRE_POT</text>
<text x="341.8" y="138.1">MORPH_POT</text>
<text x="88.3" y="155.8">LEDS_SCK</text>
<text x="88.9" y="153.3">LEDS_SIN</text>
<text x="89.6" y="158.4">LEDS_SS</text>
<text x="262.5" y="171.3" transform="rotate(-90 262.5 171.3)">+3V3_A</text>
<text x="298.1" y="171.3" transform="rotate(-90 298.1 171.3)">+3V3_A</text>
<text x="331.1" y="171.3" transform="rotate(-90 331.1 171.3)">+3V3_A</text>
<text x="273.2" y="183.8">FREQ_ATT</text>
<text x="308.7" y="183.8">TIMBRE_ATT</text>
<text x="341.8" y="183.8">MORPH_ATT</text>
</g>
</svg>
